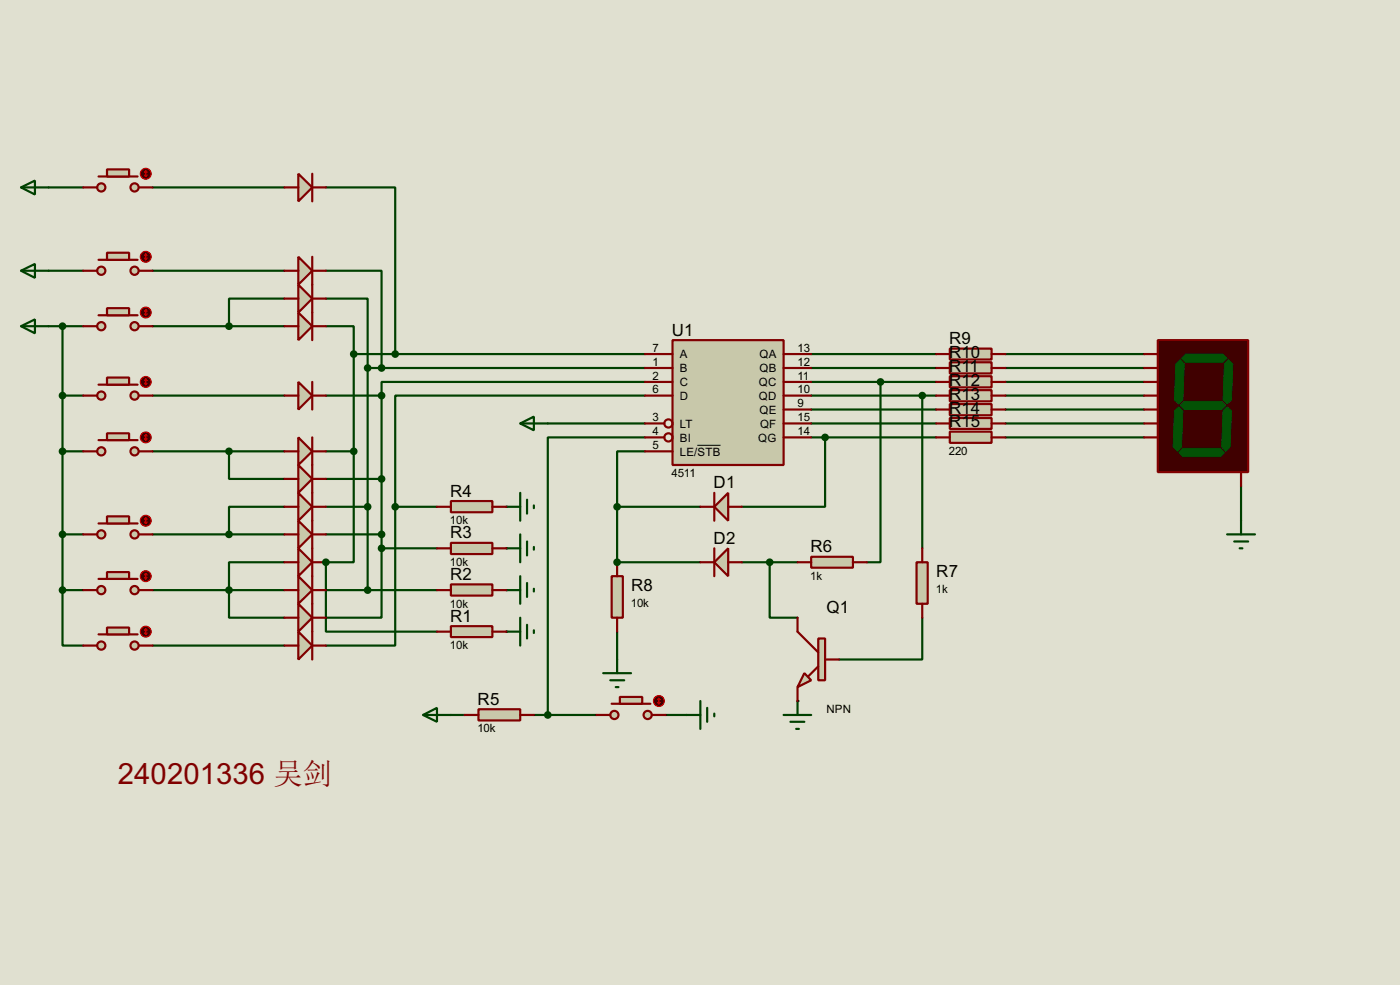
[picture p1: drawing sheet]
<svg xmlns="http://www.w3.org/2000/svg" width="256mm" height="180mm" viewBox="0 0 256 180" stroke-linecap="round" stroke-linejoin="round" font-family="sans-serif">
<path d="M0 0h256.5v180.3h-256.5z" fill="#e0e0d0"/>
<g fill="none" stroke="#004000" stroke-width=".4">
<path d="M28 34.3h24.1M28 49.6h24.1M28 59.7h24.1M52.1 54.7h-10.1v5M59.7 59.7h5.1v22.9M59.7 54.7h7.7v38.1h-7.7M28 72.4h24.1M11.5 97.8h3.8M15.3 82.6h-3.8v25.4M28 82.6h24.1M28 97.8h24.1M42 82.6v5.1h10.1"/>
<path d="M52.1 92.8h-10.1v5M59.7 82.6h5.1M59.7 87.7h10.2v10.1h-10.2M64.8 82.6v20.3h-5.1M11.5 108v10.2h3.8M11.5 108h3.8M28 118.2h24.1M28 108h24.1M52.1 102.9h-10.1v10.2h10.1"/>
</g>
<circle cx="59.7" cy="102.9" r=".2" fill="#004000"/>
<path d="M67.4 92.8v15.2h-7.7M69.9 97.8v15.3h-10.2" fill="none" stroke="#004000" stroke-width=".4"/>
<circle cx="92.8" cy="92.8" r=".2" fill="#004000"/>
<path d="M69.9 100.4h10.2" fill="none" stroke="#004000" stroke-width=".4"/>
<circle cx="92.8" cy="100.4" r=".2" fill="#004000"/>
<path d="M67.4 108h12.7" fill="none" stroke="#004000" stroke-width=".4"/>
<circle cx="92.8" cy="108" r=".2" fill="#004000"/>
<path d="M59.7 102.9v12.7h20.4" fill="none" stroke="#004000" stroke-width=".4"/>
<circle cx="92.8" cy="115.6" r=".2" fill="#004000"/>
<g fill="none" stroke="#004000" stroke-width=".4">
<path d="M8.9 34.3h6.4M8.9 49.6h6.4M8.9 59.7h6.4M11.5 59.7v22.9M11.5 72.4h3.8M100.4 77.5h17.8M148.6 64.8h22.9M148.6 67.4h22.9M148.6 75h22.9M148.6 77.5h22.9M184.2 64.8h25.4M184.2 67.4h25.4"/>
<path d="M184.2 69.9h25.4M184.2 72.4h25.4M184.2 75h25.4M184.2 77.5h25.4M118.2 80.1h-17.8v50.8M184.2 80.1h25.4M227.4 89v6.3M113.1 115.6v5.1M82.6 130.9h2.5M97.8 130.9h11.5M122 130.9h3.8"/>
</g>
<circle cx="113.1" cy="102.9" r=".2" fill="#004000"/>
<g fill="none" stroke="#004000" stroke-width=".4">
<path d="M59.7 34.3h12.7v30.5M59.7 49.6h10.2v17.8M59.7 72.4h10.2M64.8 64.8h53.4M67.4 67.4h50.8M69.9 72.4v15.3M118.2 72.4h-45.8v20.4M118.2 69.9h-48.3v2.5M148.6 72.4h22.9M148.6 69.9h22.9M161.3 69.9v33h-2.5M169 72.4v28"/>
<path d="M72.4 92.8v25.4h-12.7M72.4 92.8h7.7M113.1 92.8v10.1h15.2M113.1 92.8h15.2M118.2 82.6h-5.1v10.2M148.6 80.1h22.9M151.2 80.1v12.7h-15.3"/>
</g>
<circle cx="146.1" cy="128.3" r=".2" fill="#004000"/>
<path d="M135.9 102.9h10.2M141 102.9v10.2h5.1M169 113.1v7.6h-15.3" fill="none" stroke="#004000" stroke-width=".4"/>
<g fill="#c8c8aa" stroke="#800000" stroke-width=".4">
<circle cx="24.6" cy="34.3" r=".75"/>
<circle cx="18.5" cy="34.3" r=".75"/>
</g>
<path d="M18.1 32.3h7.1" fill="none" stroke="#800000" stroke-width=".4"/>
<path d="M19.6 31h4.1v1.3h-4.1z" fill="#c8c8aa" stroke="#800000" stroke-width=".4"/>
<path d="M15.3 34.3h2.5M25.5 34.3h2.5" fill="none" stroke="#800000" stroke-width=".4"/>
<circle cx="26.7" cy="31.8" r="1" fill="#400000" stroke="#f00" stroke-width=".2"/>
<path d="M26.5 32.1l.2 .2M26.7 31.3v1M26.7 31.3l-.2 .3M26.7 31.3l.3 .3M27 32.1l-.3 .2" fill="none" stroke="#f00" stroke-width=".2"/>
<g fill="#c8c8aa" stroke="#800000" stroke-width=".4">
<circle cx="24.6" cy="49.6" r=".75"/>
<circle cx="18.5" cy="49.6" r=".75"/>
</g>
<path d="M18.1 47.6h7.1" fill="none" stroke="#800000" stroke-width=".4"/>
<path d="M19.6 46.3h4.1v1.3h-4.1z" fill="#c8c8aa" stroke="#800000" stroke-width=".4"/>
<path d="M15.3 49.6h2.5M25.5 49.6h2.5" fill="none" stroke="#800000" stroke-width=".4"/>
<circle cx="26.7" cy="47" r="1" fill="#400000" stroke="#f00" stroke-width=".2"/>
<path d="M26.5 47.3l.2 .3M26.7 46.5v1.1M26.7 46.5l-.2 .3M26.7 46.5l.3 .3M27 47.3l-.3 .3" fill="none" stroke="#f00" stroke-width=".2"/>
<g fill="#c8c8aa" stroke="#800000" stroke-width=".4">
<circle cx="24.6" cy="59.7" r=".75"/>
<circle cx="18.5" cy="59.7" r=".75"/>
</g>
<path d="M18.1 57.7h7.1" fill="none" stroke="#800000" stroke-width=".4"/>
<path d="M19.6 56.4h4.1v1.3h-4.1z" fill="#c8c8aa" stroke="#800000" stroke-width=".4"/>
<path d="M15.3 59.7h2.5M25.5 59.7h2.5" fill="none" stroke="#800000" stroke-width=".4"/>
<circle cx="26.7" cy="57.2" r="1" fill="#400000" stroke="#f00" stroke-width=".2"/>
<path d="M26.5 57.5l.2 .2M26.7 56.7v1M26.7 56.7l-.2 .3M26.7 56.7l.3 .3M27 57.5l-.3 .2" fill="none" stroke="#f00" stroke-width=".2"/>
<g fill="#c8c8aa" stroke="#800000" stroke-width=".4">
<circle cx="24.6" cy="72.4" r=".75"/>
<circle cx="18.5" cy="72.4" r=".75"/>
</g>
<path d="M18.1 70.4h7.1" fill="none" stroke="#800000" stroke-width=".4"/>
<path d="M19.6 69.1h4.1v1.3h-4.1z" fill="#c8c8aa" stroke="#800000" stroke-width=".4"/>
<path d="M15.3 72.4h2.5M25.5 72.4h2.5" fill="none" stroke="#800000" stroke-width=".4"/>
<circle cx="26.7" cy="69.9" r="1" fill="#400000" stroke="#f00" stroke-width=".2"/>
<path d="M26.5 70.2l.2 .2M26.7 69.4v1M26.7 69.4l-.2 .3M26.7 69.4l.3 .3M27 70.2l-.3 .2" fill="none" stroke="#f00" stroke-width=".2"/>
<g fill="#c8c8aa" stroke="#800000" stroke-width=".4">
<circle cx="24.6" cy="82.6" r=".75"/>
<circle cx="18.5" cy="82.6" r=".75"/>
</g>
<path d="M18.1 80.6h7.1" fill="none" stroke="#800000" stroke-width=".4"/>
<path d="M19.6 79.3h4.1v1.3h-4.1z" fill="#c8c8aa" stroke="#800000" stroke-width=".4"/>
<path d="M15.3 82.6h2.5M25.5 82.6h2.5" fill="none" stroke="#800000" stroke-width=".4"/>
<circle cx="26.7" cy="80.1" r="1" fill="#400000" stroke="#f00" stroke-width=".2"/>
<path d="M26.7 79.6v1M26.7 79.6l-.2 .2M26.7 79.6l.3 .2M26.5 80.3l.2 .3M27 80.3l-.3 .3" fill="none" stroke="#f00" stroke-width=".2"/>
<g fill="#c8c8aa" stroke="#800000" stroke-width=".4">
<circle cx="24.6" cy="97.8" r=".75"/>
<circle cx="18.5" cy="97.8" r=".75"/>
</g>
<path d="M18.1 95.8h7.1" fill="none" stroke="#800000" stroke-width=".4"/>
<path d="M19.6 94.5h4.1v1.3h-4.1z" fill="#c8c8aa" stroke="#800000" stroke-width=".4"/>
<path d="M15.3 97.8h2.5M25.5 97.8h2.5" fill="none" stroke="#800000" stroke-width=".4"/>
<circle cx="26.7" cy="95.3" r="1" fill="#400000" stroke="#f00" stroke-width=".2"/>
<path d="M26.5 95.6l.2 .2M26.7 94.8v1M26.7 94.8l-.2 .3M26.7 94.8l.3 .3M27 95.6l-.3 .2" fill="none" stroke="#f00" stroke-width=".2"/>
<g fill="#c8c8aa" stroke="#800000" stroke-width=".4">
<circle cx="24.6" cy="108" r=".75"/>
<circle cx="18.5" cy="108" r=".75"/>
</g>
<path d="M18.1 106h7.1" fill="none" stroke="#800000" stroke-width=".4"/>
<path d="M19.6 104.7h4.1v1.3h-4.1z" fill="#c8c8aa" stroke="#800000" stroke-width=".4"/>
<path d="M15.3 108h2.5M25.5 108h2.5" fill="none" stroke="#800000" stroke-width=".4"/>
<circle cx="26.7" cy="105.5" r="1" fill="#400000" stroke="#f00" stroke-width=".2"/>
<path d="M26.5 105.7l.2 .3M26.7 105v1M26.7 105l-.2 .2M26.7 105l.3 .2M27 105.7l-.3 .3" fill="none" stroke="#f00" stroke-width=".2"/>
<g fill="#c8c8aa" stroke="#800000" stroke-width=".4">
<circle cx="24.6" cy="118.2" r=".75"/>
<circle cx="18.5" cy="118.2" r=".75"/>
</g>
<path d="M18.1 116.1h7.1" fill="none" stroke="#800000" stroke-width=".4"/>
<path d="M19.6 114.9h4.1v1.2h-4.1z" fill="#c8c8aa" stroke="#800000" stroke-width=".4"/>
<path d="M15.3 118.2h2.5M25.5 118.2h2.5" fill="none" stroke="#800000" stroke-width=".4"/>
<circle cx="26.7" cy="115.6" r="1" fill="#400000" stroke="#f00" stroke-width=".2"/>
<path d="M26.5 115.9l.2 .2M26.7 115.1v1M26.7 115.1l-.2 .3M26.7 115.1l.3 .3M27 115.9l-.3 .2" fill="none" stroke="#f00" stroke-width=".2"/>
<path d="M54.7 115.6l2.5 2.6-2.5 2.5z" fill="#c8c8aa" stroke="#800000" stroke-width=".4"/>
<path d="M52.1 118.2h2.6M57.2 115.6v5.1M57.2 118.2h2.5" fill="none" stroke="#800000" stroke-width=".4"/>
<path d="M54.7 110.5l2.5 2.6-2.5 2.5z" fill="#c8c8aa" stroke="#800000" stroke-width=".4"/>
<path d="M52.1 113.1h2.6M57.2 110.5v5.1M57.2 113.1h2.5" fill="none" stroke="#800000" stroke-width=".4"/>
<path d="M54.7 105.5l2.5 2.5-2.5 2.5z" fill="#c8c8aa" stroke="#800000" stroke-width=".4"/>
<path d="M52.1 108h2.6M57.2 105.5v5M57.2 108h2.5" fill="none" stroke="#800000" stroke-width=".4"/>
<path d="M54.7 100.4l2.5 2.5-2.5 2.6z" fill="#c8c8aa" stroke="#800000" stroke-width=".4"/>
<path d="M52.1 102.9h2.6M57.2 100.4v5.1M57.2 102.9h2.5" fill="none" stroke="#800000" stroke-width=".4"/>
<path d="M54.7 95.3l2.5 2.5-2.5 2.6z" fill="#c8c8aa" stroke="#800000" stroke-width=".4"/>
<path d="M52.1 97.8h2.6M57.2 95.3v5.1M57.2 97.8h2.5" fill="none" stroke="#800000" stroke-width=".4"/>
<path d="M54.7 90.2l2.5 2.6-2.5 2.5z" fill="#c8c8aa" stroke="#800000" stroke-width=".4"/>
<path d="M52.1 92.8h2.6M57.2 90.2v5.1M57.2 92.8h2.5" fill="none" stroke="#800000" stroke-width=".4"/>
<path d="M54.7 85.1l2.5 2.6-2.5 2.5z" fill="#c8c8aa" stroke="#800000" stroke-width=".4"/>
<path d="M52.1 87.7h2.6M57.2 85.1v5.1M57.2 87.7h2.5" fill="none" stroke="#800000" stroke-width=".4"/>
<path d="M54.7 80.1l2.5 2.5-2.5 2.5z" fill="#c8c8aa" stroke="#800000" stroke-width=".4"/>
<path d="M52.1 82.6h2.6M57.2 80.1v5M57.2 82.6h2.5" fill="none" stroke="#800000" stroke-width=".4"/>
<path d="M54.7 69.9l2.5 2.5-2.5 2.6z" fill="#c8c8aa" stroke="#800000" stroke-width=".4"/>
<path d="M52.1 72.4h2.6M57.2 69.9v5.1M57.2 72.4h2.5" fill="none" stroke="#800000" stroke-width=".4"/>
<path d="M54.7 57.2l2.5 2.5-2.5 2.6z" fill="#c8c8aa" stroke="#800000" stroke-width=".4"/>
<path d="M52.1 59.7h2.6M57.2 57.2v5.1M57.2 59.7h2.5" fill="none" stroke="#800000" stroke-width=".4"/>
<path d="M54.7 52.1l2.5 2.6-2.5 2.5z" fill="#c8c8aa" stroke="#800000" stroke-width=".4"/>
<path d="M52.1 54.7h2.6M57.2 52.1v5.1M57.2 54.7h2.5" fill="none" stroke="#800000" stroke-width=".4"/>
<path d="M54.7 47l2.5 2.6-2.5 2.5z" fill="#c8c8aa" stroke="#800000" stroke-width=".4"/>
<path d="M52.1 49.6h2.6M57.2 47v5.1M57.2 49.6h2.5" fill="none" stroke="#800000" stroke-width=".4"/>
<path d="M54.7 31.8l2.5 2.5-2.5 2.6z" fill="#c8c8aa" stroke="#800000" stroke-width=".4"/>
<path d="M52.1 34.3h2.6M57.2 31.8v5.1M57.2 34.3h2.5" fill="none" stroke="#800000" stroke-width=".4"/>
<g fill="#004000" stroke="#004000" stroke-width=".4">
<circle cx="11.4" cy="82.6" r=".5"/>
<circle cx="11.4" cy="97.8" r=".5"/>
<circle cx="11.4" cy="108" r=".5"/>
<circle cx="41.9" cy="108" r=".5"/>
<circle cx="41.9" cy="97.8" r=".5"/>
<circle cx="41.9" cy="82.6" r=".5"/>
<circle cx="41.9" cy="59.7" r=".5"/>
<circle cx="69.9" cy="97.8" r=".5"/>
<circle cx="67.3" cy="92.8" r=".5"/>
<circle cx="69.9" cy="87.7" r=".5"/>
<circle cx="64.8" cy="82.6" r=".5"/>
<circle cx="64.8" cy="64.8" r=".5"/>
<circle cx="67.3" cy="67.4" r=".5"/>
<circle cx="59.7" cy="102.9" r=".5"/>
<circle cx="67.3" cy="108" r=".5"/>
<circle cx="69.9" cy="100.4" r=".5"/>
</g>
<path d="M95.3 77.5l2.5-1.2v2.5zM95.3 77.5h5.1M92.8 92.8h2.5M95.3 90.2v5.1M96.6 91.5v2.5M97.8 92.5v.5" fill="none" stroke="#004000" stroke-width=".4"/>
<path d="M82.6 91.7h7.6v2.1h-7.6z" fill="#c8c8aa" stroke="#800000" stroke-width=".4"/>
<path d="M80.1 92.8h2.5M90.2 92.8h2.6" fill="none" stroke="#800000" stroke-width=".4"/>
<path d="M95.3 97.8v5.1M96.6 99.1v2.6M92.8 100.4h2.5M97.8 100.1v.5" fill="none" stroke="#004000" stroke-width=".4"/>
<path d="M82.6 99.4h7.6v2h-7.6z" fill="#c8c8aa" stroke="#800000" stroke-width=".4"/>
<path d="M80.1 100.4h2.5M90.2 100.4h2.6" fill="none" stroke="#800000" stroke-width=".4"/>
<path d="M92.8 108h2.5M95.3 105.5v5M96.6 106.7v2.6M97.8 107.8v.5" fill="none" stroke="#004000" stroke-width=".4"/>
<path d="M82.6 107h7.6v2h-7.6z" fill="#c8c8aa" stroke="#800000" stroke-width=".4"/>
<path d="M80.1 108h2.5M90.2 108h2.6" fill="none" stroke="#800000" stroke-width=".4"/>
<path d="M92.8 115.6h2.5M95.3 113.1v5.1M96.6 114.4v2.5M97.8 115.4v.5" fill="none" stroke="#004000" stroke-width=".4"/>
<path d="M82.6 114.6h7.6v2h-7.6z" fill="#c8c8aa" stroke="#800000" stroke-width=".4"/>
<path d="M80.1 115.6h2.5M90.2 115.6h2.6" fill="none" stroke="#800000" stroke-width=".4"/>
<path d="M87.7 129.8h7.6v2.1h-7.6z" fill="#c8c8aa" stroke="#800000" stroke-width=".4"/>
<path d="M85.1 130.9h2.6M95.3 130.9h2.5" fill="none" stroke="#800000" stroke-width=".4"/>
<g fill="#c8c8aa" stroke="#800000" stroke-width=".4">
<circle cx="118.6" cy="130.9" r=".75"/>
<circle cx="112.5" cy="130.9" r=".75"/>
</g>
<path d="M112.1 128.8h7.1" fill="none" stroke="#800000" stroke-width=".4"/>
<path d="M113.6 127.6h4.1v1.2h-4.1z" fill="#c8c8aa" stroke="#800000" stroke-width=".4"/>
<path d="M109.3 130.9h2.5M119.4 130.9h2.6" fill="none" stroke="#800000" stroke-width=".4"/>
<circle cx="120.7" cy="128.3" r="1" fill="#400000" stroke="#f00" stroke-width=".2"/>
<path d="M120.5 128.6l.2 .2M120.7 127.8v1M120.7 127.8l-.2 .3M120.7 127.8l.3 .3M121 128.6l-.3 .2" fill="none" stroke="#f00" stroke-width=".2"/>
<path d="M77.5 130.9l2.6-1.3v2.5zM77.5 130.9h5.1M110.5 123.2h5.1M111.8 124.5h2.6M112.8 125.8h.5M113.1 120.7v2.5M125.8 130.9h2.5M128.3 128.3v5.1M129.6 129.6v2.5M130.9 130.6v.5" fill="none" stroke="#004000" stroke-width=".4"/>
<path d="M212.1 62.3h16.6v24.1h-16.6z" fill="#400000" stroke="#800000" stroke-width=".4"/>
<g fill="#035205" stroke="#035205" stroke-width=".18">
<path d="M216.5 65.6l.7-.8h6.9l.7 .8-.7 .7h-6.9z" fill-rule="evenodd"/>
<path d="M225.1 65.8l.8 .8-.3 6.6-.8 .8-.7-.8 .2-6.6z" fill-rule="evenodd"/>
<path d="M217 73.5h6.8l.8 .7-.8 .8h-6.8l-.8-.8z" fill-rule="evenodd"/>
<path d="M215.4 66.6l.8-.8 .8 .8-.3 6.6-.7 .8-.8-.8z" fill-rule="evenodd"/>
<path d="M224.1 75.2l.7-.7 .8 .7-.2 6.6-.8 .8-.8-.8z" fill-rule="evenodd"/>
<path d="M216.7 82.1h6.9l.7 .8-.7 .7h-6.9l-.7-.7z" fill-rule="evenodd"/>
<path d="M215.2 75.2l.8-.7 .7 .7-.2 6.6-.8 .8-.8-.8z" fill-rule="evenodd"/>
</g>
<path d="M209.6 64.8h2.5M209.6 67.4h2.5M209.6 69.9h2.5M209.6 72.4h2.5M209.6 75h2.5M209.6 77.5h2.5M209.6 80.1h2.5M227.4 86.4v2.6" fill="none" stroke="#800000" stroke-width=".4"/>
<path d="M174 63.8h7.7v2h-7.7z" fill="#c8c8aa" stroke="#800000" stroke-width=".4"/>
<path d="M171.5 64.8h2.5M181.7 64.8h2.5" fill="none" stroke="#800000" stroke-width=".4"/>
<path d="M174 66.3h7.7v2.1h-7.7z" fill="#c8c8aa" stroke="#800000" stroke-width=".4"/>
<path d="M171.5 67.4h2.5M181.7 67.4h2.5" fill="none" stroke="#800000" stroke-width=".4"/>
<path d="M174 68.9h7.7v2h-7.7z" fill="#c8c8aa" stroke="#800000" stroke-width=".4"/>
<path d="M171.5 69.9h2.5M181.7 69.9h2.5" fill="none" stroke="#800000" stroke-width=".4"/>
<path d="M174 71.4h7.7v2.1h-7.7z" fill="#c8c8aa" stroke="#800000" stroke-width=".4"/>
<path d="M171.5 72.4h2.5M181.7 72.4h2.5" fill="none" stroke="#800000" stroke-width=".4"/>
<path d="M174 74h7.7v2h-7.7z" fill="#c8c8aa" stroke="#800000" stroke-width=".4"/>
<path d="M171.5 75h2.5M181.7 75h2.5" fill="none" stroke="#800000" stroke-width=".4"/>
<path d="M174 76.5h7.7v2h-7.7z" fill="#c8c8aa" stroke="#800000" stroke-width=".4"/>
<path d="M171.5 77.5h2.5M181.7 77.5h2.5" fill="none" stroke="#800000" stroke-width=".4"/>
<path d="M174 79h7.7v2.1h-7.7z" fill="#c8c8aa" stroke="#800000" stroke-width=".4"/>
<path d="M171.5 80.1h2.5M181.7 80.1h2.5" fill="none" stroke="#800000" stroke-width=".4"/>
<g fill="#004000" stroke="#004000" stroke-width=".4">
<circle cx="11.4" cy="72.4" r=".5"/>
<circle cx="11.4" cy="59.7" r=".5"/>
</g>
<path d="M3.9 34.3l2.5-1.2v2.5zM3.9 34.3h5M3.9 59.7l2.5-1.2v2.5zM3.9 49.6l2.5-1.3v2.6zM3.9 59.7h5M3.9 49.6h5M224.8 97.8h5.1M226.1 99.1h2.6M227.4 95.3v2.5M227.1 100.4h.5" fill="none" stroke="#004000" stroke-width=".4"/>
<path d="M133.4 90.2v5.1l-2.5-2.5z" fill="#c8c8aa" stroke="#800000" stroke-width=".4"/>
<path d="M128.3 92.8h2.6M130.9 90.2v5.1M133.4 92.8h2.5" fill="none" stroke="#800000" stroke-width=".4"/>
<path d="M133.4 100.4v5.1l-2.5-2.6z" fill="#c8c8aa" stroke="#800000" stroke-width=".4"/>
<path d="M128.3 102.9h2.6M130.9 100.4v5.1M133.4 102.9h2.5" fill="none" stroke="#800000" stroke-width=".4"/>
<path d="M148.6 101.9h7.7v2h-7.7z" fill="#c8c8aa" stroke="#800000" stroke-width=".4"/>
<path d="M146.1 102.9h2.5M156.3 102.9h2.5" fill="none" stroke="#800000" stroke-width=".4"/>
<path d="M167.9 102.9h2.1v7.6h-2.1z" fill="#c8c8aa" stroke="#800000" stroke-width=".4"/>
<path d="M169 100.4v2.5M169 110.5v2.6" fill="none" stroke="#800000" stroke-width=".4"/>
<path d="M123.2 62.3h20.4v22.8h-20.4z" fill="#c8c8aa" stroke="#800000" stroke-width=".4"/>
<g fill="none" stroke="#800000" stroke-width=".4">
<path d="M118.2 64.8h5M118.2 67.4h5M118.2 69.9h5M118.2 72.4h5M118.2 77.5h3.5M143.6 64.8h5M143.6 67.4h5M143.6 69.9h5M143.6 72.4h5M143.6 77.5h5M143.6 75h5M118.2 80.1h3.5"/>
<path d="M118.2 82.6h5M143.6 80.1h5"/>
<circle cx="122.4" cy="77.5" r=".75"/>
<circle cx="122.4" cy="80.1" r=".75"/>
</g>
<path d="M127.8 81.5h4.2" fill="none" stroke="#000" stroke-width=".18"/>
<path d="M112.1 105.5h2v7.6h-2z" fill="#c8c8aa" stroke="#800000" stroke-width=".4"/>
<path d="M113.1 102.9v2.6M113.1 113.1v2.5" fill="none" stroke="#800000" stroke-width=".4"/>
<g fill="#004000" stroke="#004000" stroke-width=".4">
<circle cx="100.3" cy="130.9" r=".5"/>
<circle cx="113" cy="102.9" r=".5"/>
<circle cx="113" cy="92.8" r=".5"/>
<circle cx="151.1" cy="80.1" r=".5"/>
<circle cx="168.9" cy="72.4" r=".5"/>
<circle cx="161.3" cy="69.9" r=".5"/>
<circle cx="72.4" cy="92.8" r=".5"/>
<circle cx="69.9" cy="72.4" r=".5"/>
<circle cx="69.9" cy="67.4" r=".5"/>
<circle cx="72.4" cy="64.8" r=".5"/>
</g>
<path d="M143.6 130.9h5M144.8 132.1h2.6M145.9 133.4h.5M146.1 128.3v2.6" fill="none" stroke="#004000" stroke-width=".4"/>
<path d="M147.4 123.2l1.2 1.3-2.5 1.3z" fill="#c8c8aa" stroke="#800000" stroke-width=".4"/>
<path d="M149.9 116.9h1.3v7.6h-1.3z" fill="#c8c8aa" stroke="#800000" stroke-width=".4"/>
<path d="M146.1 113.1v2.5l3.8 3.8M146.1 125.8v2.5M149.9 122l-1.8 1.8M151.2 120.7h2.5" fill="none" stroke="#800000" stroke-width=".4"/>
<circle cx="141" cy="102.9" r=".5" fill="#004000" stroke="#004000" stroke-width=".4"/>
<text font-size="6" fill="#800000" x="21.6" y="143.4">240201336 吴剑</text>
<g font-size="3.5">
<text x="123.1" y="61.4">U1</text>
<text x="173.9" y="63">R9</text>
<text x="173.9" y="65.5">R10</text>
<text x="173.9" y="68.1">R11</text>
<text x="173.9" y="70.6">R12</text>
<text x="173.9" y="73.2">R13</text>
<text x="173.9" y="75.7">R14</text>
<text x="173.9" y="78.2">R15</text>
<text x="130.7" y="89.4">D1</text>
<text x="82.5" y="90.9">R4</text>
<text x="82.5" y="98.6">R3</text>
<text x="130.7" y="99.6">D2</text>
<text x="148.5" y="101.1">R6</text>
<text x="82.5" y="106.2">R2</text>
<text x="171.5" y="105.6">R7</text>
<text x="82.5" y="113.8">R1</text>
<text x="115.6" y="108.2">R8</text>
<text x="151.4" y="112.3">Q1</text>
<text x="87.5" y="129">R5</text>
</g>
<g font-size="2.4">
<text x="119.6" y="64.4">7</text>
<text x="124.5" y="65.6">A</text>
<text x="139.1" y="65.6">QA</text>
<text x="146.1" y="64.4">13</text>
<text x="119.6" y="67">1</text>
<text x="119.6" y="69.5">2</text>
<text x="119.6" y="72">6</text>
<text x="124.5" y="68.1">B</text>
<text x="124.5" y="70.7">C</text>
<text x="139" y="70.7">QC</text>
<text x="139.1" y="68.1">QB</text>
<text x="146.1" y="67">12</text>
<text x="146.1" y="69.5">11</text>
<text x="146.1" y="72">10</text>
<text x="173.8" y="68">220</text>
<text x="173.8" y="70.6">220</text>
<text x="119.6" y="77.1">3</text>
<text x="124.5" y="73.2">D</text>
<text x="139" y="73.2">QD</text>
<text x="139.1" y="75.8">QE</text>
<text x="146.1" y="74.6">9</text>
<text x="146.1" y="77.1">15</text>
<text x="173.8" y="73.1">220</text>
<text x="173.8" y="75.7">220</text>
<text x="119.6" y="79.7">4</text>
<text x="119.6" y="82.2">5</text>
<text x="124.5" y="78.3">LT</text>
<text x="124.5" y="80.8">BI</text>
<text x="124.5" y="83.4">LE/STB</text>
<text x="138.9" y="80.8">QG</text>
<text x="139.2" y="78.3">QF</text>
<text x="146.1" y="79.7">14</text>
<text x="173.8" y="78.2">220</text>
<text x="173.8" y="80.7">220</text>
<text x="173.8" y="83.3">220</text>
<text x="123" y="87.3">4511</text>
<text x="82.4" y="96">10k</text>
<text x="82.4" y="103.6">10k</text>
<text x="148.4" y="106.1">1k</text>
<text x="82.4" y="111.2">10k</text>
<text x="115.6" y="111.1">10k</text>
<text x="171.5" y="108.5">1k</text>
<text x="82.4" y="118.8">10k</text>
<text x="151.4" y="130.5">NPN</text>
<text x="87.5" y="134.1">10k</text>
</g>
</svg>
